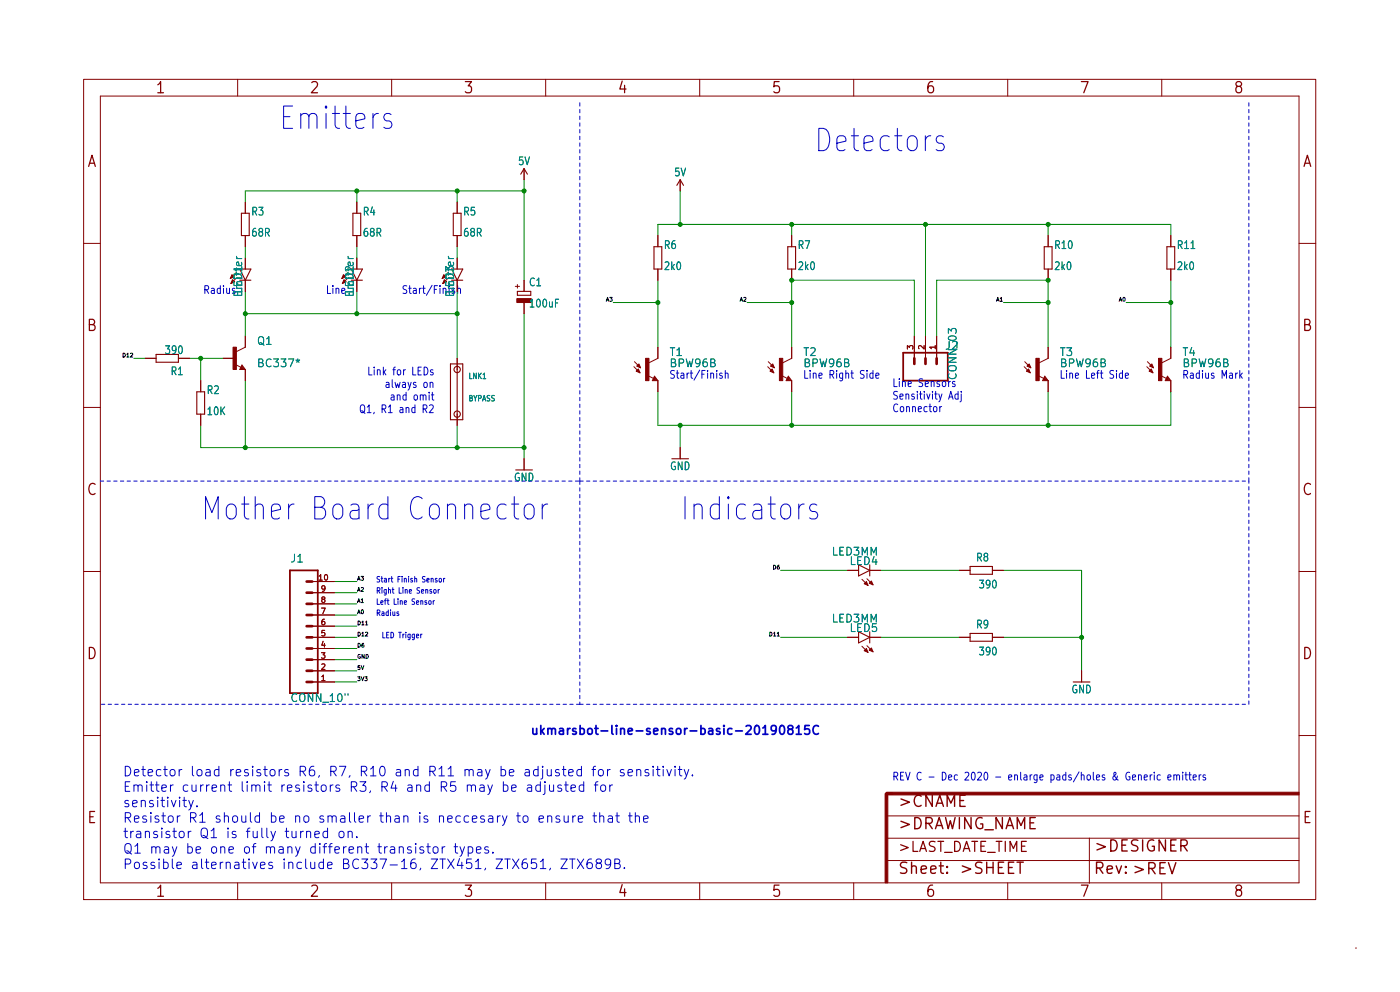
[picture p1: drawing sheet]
<svg xmlns="http://www.w3.org/2000/svg" width="319mm" height="226mm" viewBox="0 0 319 226" stroke-linecap="round" stroke-linejoin="round" font-family="sans-serif">
<g fill="none" stroke="#840000" stroke-width=".23">
<path d="M19 18.1h280.7v186.6h-280.7zM54.1 18.1v3.8M89.2 18.1v3.8M124.3 18.1v3.8M159.4 18.1v3.8M194.5 18.1v3.8M229.6 18.1v3.8M264.6 18.1v3.8M22.9 21.9h273v179h-273zM119.4 38.4v2.5M19 55.4h3.9M55.9 46v2.5"/>
<path d="M55.9 53.6v2.6M81.3 46v2.5M81.3 53.6v2.6M104.1 46v2.5M104.1 53.6v2.6M149.9 53.6v2.6M154.9 40.9v2.6M180.3 53.6v2.6M238.8 53.6v2.6M266.7 53.6v2.6M295.9 55.4h3.8M53.8 62l-1.3 1.4"/>
<path d="M55.9 76.5v2.5l-2.1 1M79.2 62l-1.3 1.4M102.1 62l-1.4 1.4M119.4 63.8v2.5M119.4 68.9v2.5M149.9 79v2.6l-2.1 1M149.9 61.2v2.6M180.3 79v2.6l-2 1M180.3 61.2v2.6M208.3 76.5v5.1M210.8 76.5v5.1M213.4 76.5v5.1"/>
<path d="M238.8 61.2v2.6M238.8 79v2.6l-2.1 1M266.7 79v2.6l-2 1M266.7 61.2v2.6M19 92.7h3.9M33 81.6h2.6M40.6 81.6h2.6M45.7 86.6v2.6M45.7 94.3v2.5M50.8 81.6h2.5M53.6 83l1.3 .6M55.1 83.1l.8 1h-1.3z"/>
<path d="M55.9 84.1v2.5M104.1 81.6v2.5M104.1 94.3v2.5M144.4 83.5l1.4 1.4M144.5 82.3l1.4 1.4M147.6 85.5l1.3 .6M149.1 85.6l.8 1h-1.3zM149.9 86.6v2.6M174.9 83.5l1.4 1.4M175 82.3l1.4 1.4M178.1 85.5l1.2 .6M179.6 85.6l.7 1h-1.2z"/>
<path d="M180.3 86.6v2.6M233.3 83.5l1.4 1.4M233.4 82.3l1.4 1.4M236.5 85.5l1.3 .6M238 85.6l.8 1h-1.3zM238.8 86.6v2.6M261.2 83.5l1.4 1.4M261.4 82.3l1.4 1.4M264.5 85.5l1.2 .6M265.9 85.6l.8 1h-1.3zM266.7 86.6v2.6M295.9 92.7h3.8"/>
<path d="M119.4 104.4v2.6M154.9 101.9v2.5M19 130.1h3.9M71.1 132.4h5.1M71.1 140h5.1M71.1 137.4h5.1M71.1 134.9h5.1M193 129.8h2.6M196.3 131.8l1.4 1.4M197.5 131.7l1.4 1.4M198.1 129.8h2.6M218.4 129.8h2.6"/>
<path d="M226.1 129.8h2.5M295.9 130.1h3.8M71.1 145.1h5.1M71.1 155.2h5.1M71.1 152.7h5.1M71.1 150.1h5.1M71.1 147.6h5.1M71.1 142.5h5.1M193 145.1h2.6M196.3 147.1l1.4 1.4M197.5 147l1.4 1.4M198.1 145.1h2.6"/>
<path d="M218.4 145.1h2.6M226.1 145.1h2.5M246.4 152.7v2.5M19 167.4h3.9M295.9 167.4h3.8M201.9 190.8h94M201.9 185.7h94M201.9 195.9h94M248.2 190.8v10.2M54.1 200.9v3.8M89.2 200.9v3.8M124.3 200.9v3.8"/>
<path d="M159.4 200.9v3.8M194.5 200.9v3.8M229.6 200.9v3.8M264.6 200.9v3.8M308.8 215.8h.1"/>
</g>
<path d="M205.7 80.3h10.2v6.3h-10.2zM66 129.8h6.4v28h-6.4z" fill="none" stroke="#840000" stroke-width=".41"/>
<g fill="none" stroke="#840000" stroke-width=".61">
<path d="M208.3 81.6v1.2M210.8 81.6v1.2M213.4 81.6v1.2M69.8 140h1.3M69.8 137.4h1.3M69.8 134.9h1.3M69.8 132.4h1.3M69.8 155.2h1.3M69.8 152.7h1.3M69.8 150.1h1.3M69.8 147.6h1.3M69.8 145.1h1.3"/>
<path d="M69.8 142.5h1.3M203.2 180.6h-1.3v1.3"/>
</g>
<g fill="none" stroke="#840000" stroke-width=".25">
<path d="M118.6 39.6l.8-1.2 .7 1.2M55 48.5h1.8v5.1h-1.8zM80.4 48.5h1.8v5.1h-1.8zM103.3 48.5h1.7v5.1h-1.7zM149 56.2h1.7v5h-1.7zM154.2 42.2l.7-1.3 .8 1.3M179.5 56.2h1.7v5h-1.7zM237.9 56.2h1.7v5h-1.7zM265.8 56.2h1.8v5h-1.8zM54.6 61.2h2.5l-1.2 2.6h1.2M80 61.2h2.5l-1.2 2.6h1.2M102.9 61.2h2.5l-1.3 2.6h1.3"/>
<path d="M117.9 66.3h3v.9h-3zM35.6 80.7h5v1.7h-5zM44.8 89.2h1.8v5.1h-1.8zM55.1 83.6l.1 .2h-.3l.2-.5 .5 .7h-.7M102.6 82.8h2.8v12.7h-2.8zM104.1 84.1v10.2M149.1 86.1l.1 .3h-.4l.3-.5 .5 .6h-.8M179.6 86.1l.1 .3h-.4l.3-.5 .5 .6h-.8M238 86.1l.1 .3h-.4l.3-.5 .5 .6h-.8M265.9 86.1l.2 .3h-.4l.2-.5 .5 .6h-.7M195.6 128.5l2.5 1.3-2.5 1.3zM198.1 128.5v2.6"/>
<path d="M221 128.9h5.1v1.8h-5.1zM195.6 143.8l2.5 1.3-2.5 1.2zM198.1 143.8v2.5M221 144.2h5.1v1.7h-5.1z"/>
<circle cx="104.1" cy="94.3" r=".72"/>
<circle cx="104.1" cy="84.1" r=".72"/>
</g>
<g fill="#840000" stroke="#840000" stroke-width=".23">
<path d="M53.1 79h.7v5.1h-.7z"/>
<path d="M117.7 68h3.3v.9h-3.3z"/>
<path d="M201.6 180.6h.6v20.3h-.6z"/>
<path d="M201.9 180.3h94v.6h-94z"/>
<path d="M177.5 81.6h.8v5h-.8z"/>
<path d="M175.4 84.5l.5-.5 .4 .9z"/>
<path d="M175.5 83.3l.5-.5 .4 .9z"/>
<path d="M101.1 62.5l.5 .5-.9 .4z"/>
<path d="M147.1 81.6h.7v5h-.7z"/>
<path d="M144.9 84.5l.5-.5 .4 .9z"/>
<path d="M145 83.3l.5-.5 .4 .9z"/>
<path d="M236 81.6h.7v5h-.7z"/>
<path d="M233.8 84.5l.5-.5 .4 .9z"/>
<path d="M233.9 83.3l.5-.5 .4 .9z"/>
<path d="M263.9 81.6h.8v5h-.8z"/>
<path d="M261.7 84.5l.6-.5 .3 .9z"/>
<path d="M262.4 82.8l.4 .9-.9-.4z"/>
<path d="M196.8 132.9l.6-.5 .3 .8z"/>
<path d="M198 132.7l.5-.5 .4 .9z"/>
<path d="M196.8 148.1l.6-.5 .3 .9z"/>
<path d="M198 148l.5-.5 .4 .9z"/>
<path d="M52.8 62.5l.5 .5-.8 .4z"/>
<path d="M78.2 62.5l.5 .5-.8 .4z"/>
</g>
<path d="M53.9 58.3l.1 .4 .2 .1M79.3 58.3l.1 .4 .2 .1M102.1 58.3l.1 .4 .3 .1" fill="none" stroke="#008484" stroke-width=".23"/>
<path d="M83.3 142.2h.5" fill="none" stroke="#000" stroke-width=".23"/>
<g fill="none" stroke="#0000c2" stroke-width=".23">
<path d="M89.1 26.1l-.4-.3h-.7a.89 .89 0 0 0-.6 .9 .89 .89 0 0 0 .6 .8h.7a.89 .89 0 0 1 .6 .9 .89 .89 0 0 1-.6 .8h-.9l-.4-.2M214.9 31.1l-.4-.2h-.6a.89 .89 0 0 0-.7 .9 .89 .89 0 0 0 .7 .8h.6a.89 .89 0 0 1 .6 .8 .89 .89 0 0 1-.6 .9h-.8l-.4-.2M104.3 65.8l.2-.2 .3 .1 .1 1.1M82.3 92.2h.6a1.26 1.26 0 0 1-.2 1.7l-.4-.1a1.43 1.43 0 0 1 0-1.6zM82.4 93.5l.8 .6M83.7 92.7l.4-.6v1.8M83.7 93.9h.8M84 83.6v1.7h.7M88 87.1h.5l.1 1.1M88.6 87.4l-.5 .1-.2 .3 .2 .4 .5-.1M89.1 90h.6l.1 1.1M89.8 90.3l-.5 .1-.2 .2 .2 .5 .5-.1"/>
<path d="M164.5 85l-.4-.1-.2 .3 .1 .2 .5 .2v.4h-.6M165.2 85.1l.2-.2 .4 .1 .1 1.1M165.2 84.3v1.8M198.9 85l-.5-.1-.3 .3 .2 .8h.6M198.9 84.3v1.8M199.5 85.5l.7-.2v-.3l-.5-.1-.2 .3 .1 .8h.6M214.1 92.5v1.2M214.5 92.5l-.4 .4M216.1 90.9l.5-1.8 .5 1.8M216.5 86.8l-.4 .3M217.5 86.9l-.3-.1-.3 .3 .1 .2 .5 .2v.4h-.6M218.2 89.8l-.4-.1-.3 .3 .2 .8h.5"/>
<path d="M218.2 89.1v1.8M219 89.7v1.5l-.3 .2M219 89.1v.1M255.7 85l-.4-.1-.3 .3 .1 .8h.6M255.7 84.3v1.8M256.3 85.5l.8-.2-.1-.3-.4-.1-.3 .3 .1 .8h.6M282.4 84.3v1.8M282.6 85.4l.4 .7M283 84.9l-.6 .7M115.3 115l-.4-.3h-.8l-.4 .3-.5 .7v1.4l.5 .8 .4 .2h.8l.4-.2M116.5 114.7h1.7M117.1 113v4.4l.3 .5 .4 .2h.4"/>
<path d="M119.8 115a1.12 1.12 0 0 1 1.9 .7v1.4a1.14 1.14 0 0 1-1.2 1.1 1.14 1.14 0 0 1-1.1-1.1v-1.4zM123.5 114.7v3.4M124.8 114.7a1.13 1.13 0 0 0-1.3 1M186.1 115l-.4-.3h-.7a.89 .89 0 0 0-.6 .9 .89 .89 0 0 0 .6 .8h.7a.89 .89 0 0 1 .6 .9 .89 .89 0 0 1-.6 .8h-.9l-.4-.2M90.8 139.3h-.2l-.2 .1 .1 .2 .3 .1v.3h-.4M97.2 136.8l-.3-.1-.1 .2v.2l.4 .1v.3h-.4M97.8 136.8l.2-.1 .2 .3v.3l-.2 .3-.3-.3zM98.3 134.2h-.2l-.2 .2 .1 .1 .3 .2v.3h-.4M98.7 136.7v.9M98.9 134.2h.2l.2 .2v.4l-.2 .2-.3-.2zM99 136.7l-.3 .3M99.6 131.7l-.3-.1-.2 .2 .1 .2 .4 .1v.3h-.5"/>
<path d="M99.8 134.2v.8M100.1 134.2l-.3 .2M100.1 131.7l.3-.1 .2 .3v.3l-.2 .3-.4-.3zM101 131.6v.9M101.4 131.6l-.4 .3M95.8 144.3v.9M96.1 144.3l-.3 .3M116.5 179.4l1.1-.2-.1-.4-.7-.1-.3 .3 .1 1h.9M120.2 178.8h.8l.1 1.3M121.1 179.2l-.7 .1a.43 .43 0 0 0-.3 .4 .43 .43 0 0 0 .3 .4l.7-.1M123.1 178.8l-.6-.1-.5 .4v.6l.3 .3h.8M123.1 177.9v2.2"/>
<path d="M124.1 178.7v1.8l-.4 .3M125.2 178.7l.1 1.3a.59 .59 0 0 0 .8-.1M126.1 178.7v1.4M127.9 178.8l-.5-.1-.4 .3 .1 .3 .8 .2v.5h-.9M128.6 178.7h.8M128.9 177.9v1.9l.1 .2 .4 .1M130.1 179.4l1-.2-.1-.4-.6-.1-.3 .3 .1 1h.8M132.5 175.2l-.7-.1-.4 .5v.6l.2 .3h.9M132.5 174.4v2.2M133 178.8l-.7-.1-.4 .4v.6l.2 .3h.9M133 177.9v2.2M134.8 175.1h.9"/>
<path d="M135.4 178.7h.8M135.7 174.4l-.4 .1-.1 .2v1.9M136.2 177.9l-.4 .1-.1 .2v1.9M136.4 175.3a.59 .59 0 0 1 .6-.2 .59 .59 0 0 1 .4 .5v.6a.59 .59 0 0 1-.5 .4 .59 .59 0 0 1-.6-.4zM136.9 178.9a.59 .59 0 0 1 .6-.3 .59 .59 0 0 1 .5 .5v.6a.59 .59 0 0 1-.6 .4 .59 .59 0 0 1-.6-.4zM138.4 175.1v1.5M138.9 178.7v1.4M139 175.1l-.4 .1-.2 .4M139.5 178.7l-.4 .1-.2 .3M142.1 175.2l-.5-.1-.3 .3 .1 .4 .7 .2v.5h-.8M143.1 175.9l1-.2-.1-.5-.6-.1-.3 .3 .1 1.1h.8M145 175.3a.54 .54 0 0 1 1 .1v1.2"/>
<path d="M145 175.1v1.5M147.7 175.2l-.5-.1-.3 .3 .1 .4 .7 .2v.5h-.8M148.8 174.4v.2M148.8 175.1v1.5M149.5 175.1h.8M149.8 174.4v1.9l.1 .2 .4 .1M151.1 174.4v.2M151.1 175.1v1.5M151.9 175.1l.5 1.5 .5-1.5M153.8 174.4v.2M153.8 175.1v1.5M154.5 175.1h.8"/>
<path d="M154.8 174.4v1.9l.1 .2 .4 .1M155.9 175.1l.5 1.5M156.9 175.1l-.7 2-.3 .2M157.7 176.4v.2M259.3 176.5l.3-.1h.3l.1 1.1M259.3 176.4v1.1M260.6 176.9l.8-.1-.1-.4h-.4l-.3 .2 .1 .9h.6M262 176.4v1.1M262.4 176.4l-.4 .3M262.9 175.8v.1M262.9 176.4v1.1M264.3 176.4h-.4l-.3 .3 .1 .8h.6"/>
<path d="M266 176.9l.8-.1-.1-.4h-.5l-.2 .2 .1 .9h.6M267.4 176.5l.2-.1h.4v1.1M267.4 176.4v1.1M268 176.6l.3-.2h.3l.1 1.1M269.4 175.8v.1M269.4 176.4v1.1M269.9 176.4h.6M270.1 175.8v1.5l.4 .2M270.8 176.4h.6M271 175.8v1.5l.4 .2M271.8 176.9l.7-.1-.1-.4h-.4l-.2 .2 .1 .9h.5M273.2 176.4v1.1"/>
<path d="M273.6 176.4l-.4 .3M274.6 176.4h-.4l-.2 .2 .1 .3 .5 .1v.5h-.6M43 182.2l.5 1.4M44 182.2l-.7 1.9-.3 .3M44.9 183.4v.2M69.8 189.4a.54 .54 0 0 1 1 .1v1.2M71.7 189.9l1-.2-.1-.4-.6-.1-.3 .3 .1 1.1h.8M74.6 189.3l-.6-.1-.4 .4v.6l.2 .4h.8M74.6 188.5v2.2M77.3 189.4a.59 .59 0 0 1 .6-.2 .59 .59 0 0 1 .5 .4v.6a.59 .59 0 0 1-.6 .5 .59 .59 0 0 1-.6-.5zM79.3 189.4a.54 .54 0 0 1 .9 .1v1.2M79.3 189.2v1.5"/>
<path d="M81.3 190.4v.3M96.5 192.8l-.6-.1-.3 .3 .1 .3 .8 .3v.5h-.9M97.2 192.7h.8M97.5 192v1.9l.1 .2 .4 .1M98.9 192.8a.59 .59 0 0 1 .9 .3v.7a.59 .59 0 0 1-.6 .4 .59 .59 0 0 1-.6-.4v-.7zM100.7 192.7v1.5M101.3 192.7l-.4 .1-.2 .3M103.4 192.7h.9M103.7 192v1.9l.1 .2 .5 .1M104.8 192.7l.5 1.5M105.8 192.7l-.7 2-.3 .2M106.7 192.8l.6-.1 .4 .4v.7l-.2 .3h-.8"/>
<path d="M106.7 192.7v2.2M108.5 193.4l1.1-.2-.1-.4-.7-.1-.3 .3 .1 1.1h.9M111.2 192.8l-.5-.1-.3 .3 .1 .3 .7 .3v.5h-.8M112.3 194v.2M122.2 195.5h-1.1l-.1 1 .3-.2 .7 .1 .3 .4-.1 .7-.4 .2h-.5l-.3-.2M122.8 186.4l1-.2-.1-.4-.6-.1-.3 .3 .1 1h.8M123.1 196.1l.6-.6v2.2M123.1 197.7h1.2M124.8 185.9a.54 .54 0 0 1 .9 .1v1.1M124.8 185.7v1.4M125.4 197.6l-.2 .4M127.5 185.8l-.6-.1-.3 .3 .1 .3 .8 .2v.5h-.9"/>
<path d="M127.8 195.5h1.4l-1.4 2.2h1.4M128.5 185.7l.1 1.3a.59 .59 0 0 0 .8-.1M129.4 185.7v1.4M129.7 195.5h1.3M130.4 195.5v2.2M130.5 185.7v1.4M131.1 185.7l-.4 .1-.2 .3M131.5 195.5l1.5 2.2M131.7 186.4l1.1-.2-.1-.4-.7-.1-.3 .3 .1 1h.9M133 195.5l-1.5 2.2M134.7 195.5a.87 .87 0 0 0-1 .9v.9l.2 .3 .6 .1 .3-.2 .1-.7-.2-.4-.6-.1-.4 .5M135.1 185.7h.8"/>
<path d="M135.4 185v1.8l.1 .2 .4 .1M136.2 196.4l-.4-.4 .1-.3 .3-.2 .6 .1 .2 .3-.1 .3-.9 .3-.2 .4 .1 .6 .3 .2h.4l.4-.4v-.4l-.4-.5M136.6 185.9a.54 .54 0 0 1 .9 .1v1.1M136.6 185v2.1M138.6 185.8h.8l.1 1.3M139.1 196.4l-.4 .5h-.4l-.4-.5v-.5l.2-.3 .6-.1 .3 .2a1.45 1.45 0 0 1-.5 2h-.4M139.5 186.2l-.7 .1a.43 .43 0 0 0-.3 .4 .43 .43 0 0 0 .3 .4l.7-.1M140 196.5l1-.1 .2-.3-.1-.4-.3-.2h-.8v2.2h.9a.58 .58 0 0 0 .4-.6 .58 .58 0 0 0-.5-.6M140.3 185.7h.8M140.6 185v1.8l.1 .2 .4 .1M142.2 197.5v.2M143.2 185.7h.8"/>
<path d="M143.5 185v1.8l.1 .2 .4 .1M144.7 185.9a.54 .54 0 0 1 1 .1v1.1M144.7 185v2.1M146.6 186.4l1-.2-.1-.4-.6-.1-.3 .3 .1 1h.8"/>
</g>
<path d="M176.8 166l-.4 .4h-.3l-.4-.4v-.5l.2-.3 .5-.1 .3 .2a1.32 1.32 0 0 1-.5 1.8h-.3M177.8 165.3l.3-.2a1.08 1.08 0 0 1 .4 1.8l-.3 .2a1.08 1.08 0 0 1-.4-1.8zM179.9 166l-.4-.4 .1-.3 .3-.2 .5 .1 .2 .3-.1 .3-.8 .3-.2 .3 .1 .5 .3 .2 .5-.1 .2-.3-.1-.5-.3-.2M181.4 165.7l.6-.6v2M181.4 167.1h1.1M184.3 165.1h-.9l-.1 1 .3-.2 .6 .1 .2 .3-.1 .6-.2 .2h-.5l-.3-.2M186.4 165.3a.8 .8 0 0 0-1 0 .8 .8 0 0 0-.2 1 .75 .75 0 0 0 .4 .7 .75 .75 0 0 0 .8-.1" fill="none" stroke="#0000c2" stroke-width=".4"/>
<path d="M22.9 109.5h109.2M132.1 109.5h152.4M132.1 109.5v50.8M132.1 109.5v-86.4M284.5 109.5v-86.4M132.1 160.3h-109.2M132.1 160.3h152.4M284.5 160.3v-50.8" fill="none" stroke="#0000c2" stroke-width=".23" stroke-dasharray=".8 .8"/>
<g fill="none" stroke="#008400" stroke-width=".23">
<path d="M55.9 56.2v2.5M81.3 43.5v2.5M81.3 56.2v2.5M104.1 43.5v2.5M104.1 56.2v2.5M119.4 40.9v22.9M119.4 43.5h-63.5v2.5M149.9 53.6v-2.5h116.8v2.5M154.9 43.5v7.6M180.3 51.1v2.5M210.8 51.1v25.4M238.8 51.1v2.5"/>
<path d="M55.9 66.3v10.2M55.9 71.4h48.2M81.3 66.3v5.1M104.1 66.3v15.3M119.4 71.4v33M139.7 68.9h10.2M149.9 63.8v15.2M170.2 68.9h10.1M208.3 76.5v-12.7h-28v15.2M213.4 76.5v-12.7h25.4v15.2M228.6 68.9h10.2M256.5 68.9h10.2"/>
<path d="M266.7 63.8v15.2M30.5 81.6h2.5M43.2 81.6h7.6M45.7 81.6v5M45.7 96.8v5.1h73.7M55.9 86.6v15.3M104.1 96.8v5.1M149.9 89.2v7.6h116.8v-7.6M154.9 96.8v5.1M180.3 89.2v7.6M238.8 89.2v7.6M76.2 140h5.1"/>
<path d="M76.2 137.4h5.1M76.2 134.9h5.1M76.2 132.4h5.1M177.8 129.8h15.2M200.7 129.8h17.7M228.6 129.8h17.8v22.9M76.2 145.1h5.1M76.2 150.1h5.1M76.2 155.2h5.1M76.2 152.7h5.1M76.2 147.6h5.1M76.2 142.5h5.1"/>
<path d="M177.8 145.1h15.2M200.7 145.1h17.7M228.6 145.1h17.8"/>
</g>
<g fill="#008400" stroke="#008400" stroke-width=".23">
<circle cx="55.9" cy="71.4" r=".46"/>
<circle cx="81.3" cy="71.4" r=".46"/>
<circle cx="154.9" cy="51.1" r=".46"/>
<circle cx="104.1" cy="43.5" r=".46"/>
<circle cx="119.4" cy="43.5" r=".46"/>
<circle cx="81.3" cy="43.5" r=".46"/>
<circle cx="210.8" cy="51.1" r=".46"/>
<circle cx="180.3" cy="51.1" r=".46"/>
<circle cx="180.3" cy="96.8" r=".46"/>
<circle cx="238.8" cy="96.8" r=".46"/>
<circle cx="238.8" cy="68.9" r=".46"/>
<circle cx="266.7" cy="68.9" r=".46"/>
<circle cx="238.8" cy="51.1" r=".46"/>
<circle cx="238.8" cy="63.8" r=".46"/>
<circle cx="246.4" cy="145.1" r=".46"/>
<circle cx="104.1" cy="71.4" r=".46"/>
<circle cx="149.9" cy="68.9" r=".46"/>
<circle cx="154.9" cy="96.8" r=".46"/>
<circle cx="119.4" cy="101.9" r=".46"/>
<circle cx="104.1" cy="101.9" r=".46"/>
<circle cx="180.3" cy="68.9" r=".46"/>
<circle cx="180.3" cy="63.8" r=".46"/>
<circle cx="55.9" cy="101.9" r=".46"/>
<circle cx="45.7" cy="81.6" r=".46"/>
</g>
<g font-size="7.1" fill="#0000c2">
<text x="63.5" y="29.5">Emitters</text>
<text x="185.4" y="34.5">Detectors</text>
<text x="45.7" y="118.4">Mother Board Connector</text>
<text x="154.9" y="118.4">Indicators</text>
</g>
<g font-size="3.5" fill="#840000">
<text x="35.7" y="21.2">1</text>
<text x="70.8" y="21.2">2</text>
<text x="105.9" y="21.2">3</text>
<text x="141" y="21.2">4</text>
<text x="176" y="21.2">5</text>
<text x="211.1" y="21.2">6</text>
<text x="246.2" y="21.2">7</text>
<text x="281.3" y="21.2">8</text>
<text x="19.8" y="38">A</text>
<text x="296.7" y="38">A</text>
<text x="19.8" y="75.3">B</text>
<text x="296.7" y="75.3">B</text>
<text x="19.8" y="112.7">C</text>
<text x="296.7" y="112.7">C</text>
<text x="19.8" y="150">D</text>
<text x="296.7" y="150">D</text>
<text x="205" y="183.7">&gt;CNAME</text>
<text x="19.9" y="187.3">E</text>
<text x="204.6" y="188.7">&gt;DRAWING_NAME</text>
<text x="296.8" y="187.3">E</text>
<text x="249.8" y="193.8">&gt;DESIGNER</text>
<text x="205.1" y="198.9">Sheet:</text>
<text x="219" y="198.9">&gt;SHEET</text>
<text x="249.3" y="198.9">Rev: &gt;REV</text>
<text x="35.7" y="204.1">1</text>
<text x="70.8" y="204.1">2</text>
<text x="105.9" y="204.1">3</text>
<text x="141" y="204.1">4</text>
<text x="176" y="204.1">5</text>
<text x="211.1" y="204.1">6</text>
<text x="246.2" y="204.1">7</text>
<text x="281.3" y="204.1">8</text>
</g>
<text font-size="3.2" fill="#840000" x="204.4" y="193.9">&gt;LAST_DATE_TIME</text>
<g font-size="3" fill="#0000c2">
<text x="27.9" y="176.7">Detector load resistors R6, R7, R10 and R11 may be adjusted for sensitivity.</text>
<text x="27.9" y="180.2">Emitter current limit resistors R3, R4 and R5 may be adjusted for</text>
<text x="27.9" y="183.7">sensitivity.</text>
<text x="27.9" y="187.2">Resistor R1 should be no smaller than is neccesary to ensure that the</text>
<text x="27.9" y="190.8">transistor Q1 is fully turned on.</text>
<text x="27.9" y="194.3">Q1 may be one of many different transistor types.</text>
<text x="27.9" y="197.8">Possible alternatives include BC337-16, ZTX451, ZTX651, ZTX689B.</text>
</g>
<text font-size="2.8" fill="#0000c2" x="120.6" y="167.2">ukmarsbot-line-sensor-basic-20190815C</text>
<g font-size="2.5" fill="#008484">
<text x="118.1" y="37.6">5V</text>
<text x="153.7" y="40.1">5V</text>
<text x="57.4" y="49">R3</text>
<text x="57.5" y="53.8">68R</text>
<text x="82.8" y="49">R4</text>
<text x="82.9" y="53.8">68R</text>
<text x="105.6" y="49">R5</text>
<text x="105.8" y="53.8">68R</text>
<text x="151.4" y="56.7">R6</text>
<text x="181.8" y="56.7">R7</text>
<text x="240.4" y="56.7">R10</text>
<text x="268.3" y="56.7">R11</text>
<text x="120.6" y="65.1">C1</text>
<text x="151.5" y="61.5">2k0</text>
<text x="182" y="61.5">2k0</text>
<text x="240.4" y="61.5">2k0</text>
<text x="268.4" y="61.5">2k0</text>
<text x="120.9" y="70">100uF</text>
<text x="37.9" y="80.6">390</text>
<text x="58.7" y="78.5">Q1</text>
<text x="59.2" y="83.6">BC337*</text>
<text x="152.6" y="81">T1</text>
<text x="152.7" y="83.6">BPW96B</text>
<text x="183.1" y="81">T2</text>
<text x="183.2" y="83.6">BPW96B</text>
<text x="215.4" y="79.6">J2</text>
<text x="241.5" y="81">T3</text>
<text x="241.6" y="83.6">BPW96B</text>
<text x="269.4" y="81">T4</text>
<text x="269.6" y="83.6">BPW96B</text>
<text x="39" y="85.4">R1</text>
<text x="47.2" y="89.7">R2</text>
<text x="217.9" y="86.2" transform="rotate(-90 217.9 86.2)">CONN_03</text>
<text x="47.3" y="94.5">10K</text>
<text x="152.6" y="107">GND</text>
<text x="117" y="109.5">GND</text>
<text x="66.3" y="128">J1</text>
<text x="189.5" y="126.4">LED3MM</text>
<text x="193.6" y="128.6">LED4</text>
<text x="222.5" y="127.8">R8</text>
<text x="223.3" y="133.9">390</text>
<text x="189.5" y="141.7">LED3MM</text>
<text x="193.6" y="143.8">LED5</text>
<text x="222.5" y="143">R9</text>
<text x="223.3" y="149.2">390</text>
<text x="66.6" y="159.8">CONN_10&quot;</text>
<text x="244" y="157.8">GND</text>
</g>
<g font-size="2.5" fill="#0000c2">
<text x="46.2" y="66.9">Radius</text>
<text x="74.2" y="66.9">Line</text>
<text x="91.4" y="66.9">Start/Finish</text>
<text x="85.4" y="85.4">Link for LEDs</text>
<text x="89" y="88.3">always on</text>
<text x="152.4" y="86.2">Start/Finish</text>
<text x="182.9" y="86.2">Line Right Side</text>
<text x="203.2" y="88.1">Line Sensors</text>
<text x="241.3" y="86.2">Line Left Side</text>
<text x="269.2" y="86.2">Radius Mark</text>
<text x="84.8" y="94">Q1, R1 and R2</text>
<text x="90.3" y="91.1">and omit</text>
<text x="203.2" y="90.9">Sensitivity Adj</text>
<text x="203.2" y="93.8">Connector</text>
<text x="203.2" y="177.6">REV C - Dec 2020 - enlarge pads/holes &amp; Generic emitters</text>
</g>
<g font-size="2.5" fill="#840000">
<text x="55.2" y="67.2" transform="rotate(-90 55.2 67.2)">Emitter</text>
<text x="55.2" y="66.8" transform="rotate(-90 55.2 66.8)">LED1</text>
<text x="80.6" y="67.2" transform="rotate(-90 80.6 67.2)">Emitter</text>
<text x="80.6" y="66.8" transform="rotate(-90 80.6 66.8)">LED2</text>
<text x="103.4" y="67.2" transform="rotate(-90 103.4 67.2)">Emitter</text>
<text x="103.4" y="66.8" transform="rotate(-90 103.4 66.8)">LED3</text>
</g>
<g font-size="1.8" fill="#840000">
<text x="118.4" y="65.6" transform="rotate(-90 118.4 65.6)">+</text>
<text x="208" y="79.5" transform="rotate(-90 208 79.5)">3</text>
<text x="210.6" y="79.5" transform="rotate(-90 210.6 79.5)">2</text>
<text x="213.1" y="79.5" transform="rotate(-90 213.1 79.5)">1</text>
<text x="72.7" y="132.1">10</text>
<text x="73.2" y="137.2">8</text>
<text x="73.2" y="134.6">9</text>
<text x="73.2" y="142.3">6</text>
<text x="73.2" y="139.7">7</text>
<text x="73.2" y="149.9">3</text>
<text x="73.2" y="147.3">4</text>
<text x="73.2" y="144.8">5</text>
<text x="73.2" y="155">1</text>
<text x="73.2" y="152.4">2</text>
</g>
<g font-size="1.8" fill="#008484">
<text x="106.8" y="86.2">LNK1</text>
<text x="106.7" y="91.3">BYPASS</text>
</g>
<g font-size="1.8" fill="#0000c2">
<text x="85.6" y="137.6">Left Line Sensor</text>
<text x="85.6" y="135.1">Right Line Sensor</text>
<text x="85.6" y="132.5">Start Finish Sensor</text>
<text x="85.6" y="140.2">Radius</text>
<text x="86.9" y="145.2">LED Trigger</text>
</g>
<g font-size="1.2">
<text x="138.1" y="68.6">A3</text>
<text x="168.6" y="68.6">A2</text>
<text x="227" y="68.6">A1</text>
<text x="255" y="68.6">A0</text>
<text x="28.2" y="81.3">D12</text>
<text x="176.2" y="129.6">D6</text>
<text x="81.3" y="137.2">A1</text>
<text x="81.3" y="134.7">A2</text>
<text x="81.3" y="132.1">A3</text>
<text x="81.3" y="139.7">A0</text>
<text x="81.3" y="142.3">D11</text>
<text x="81.3" y="144.8">D12</text>
<text x="81.3" y="149.9">GND</text>
<text x="81.3" y="147.4">D6</text>
<text x="175.5" y="144.8">D11</text>
<text x="81.3" y="152.4">5V</text>
<text x="81.3" y="155">3V3</text>
</g>
</svg>
